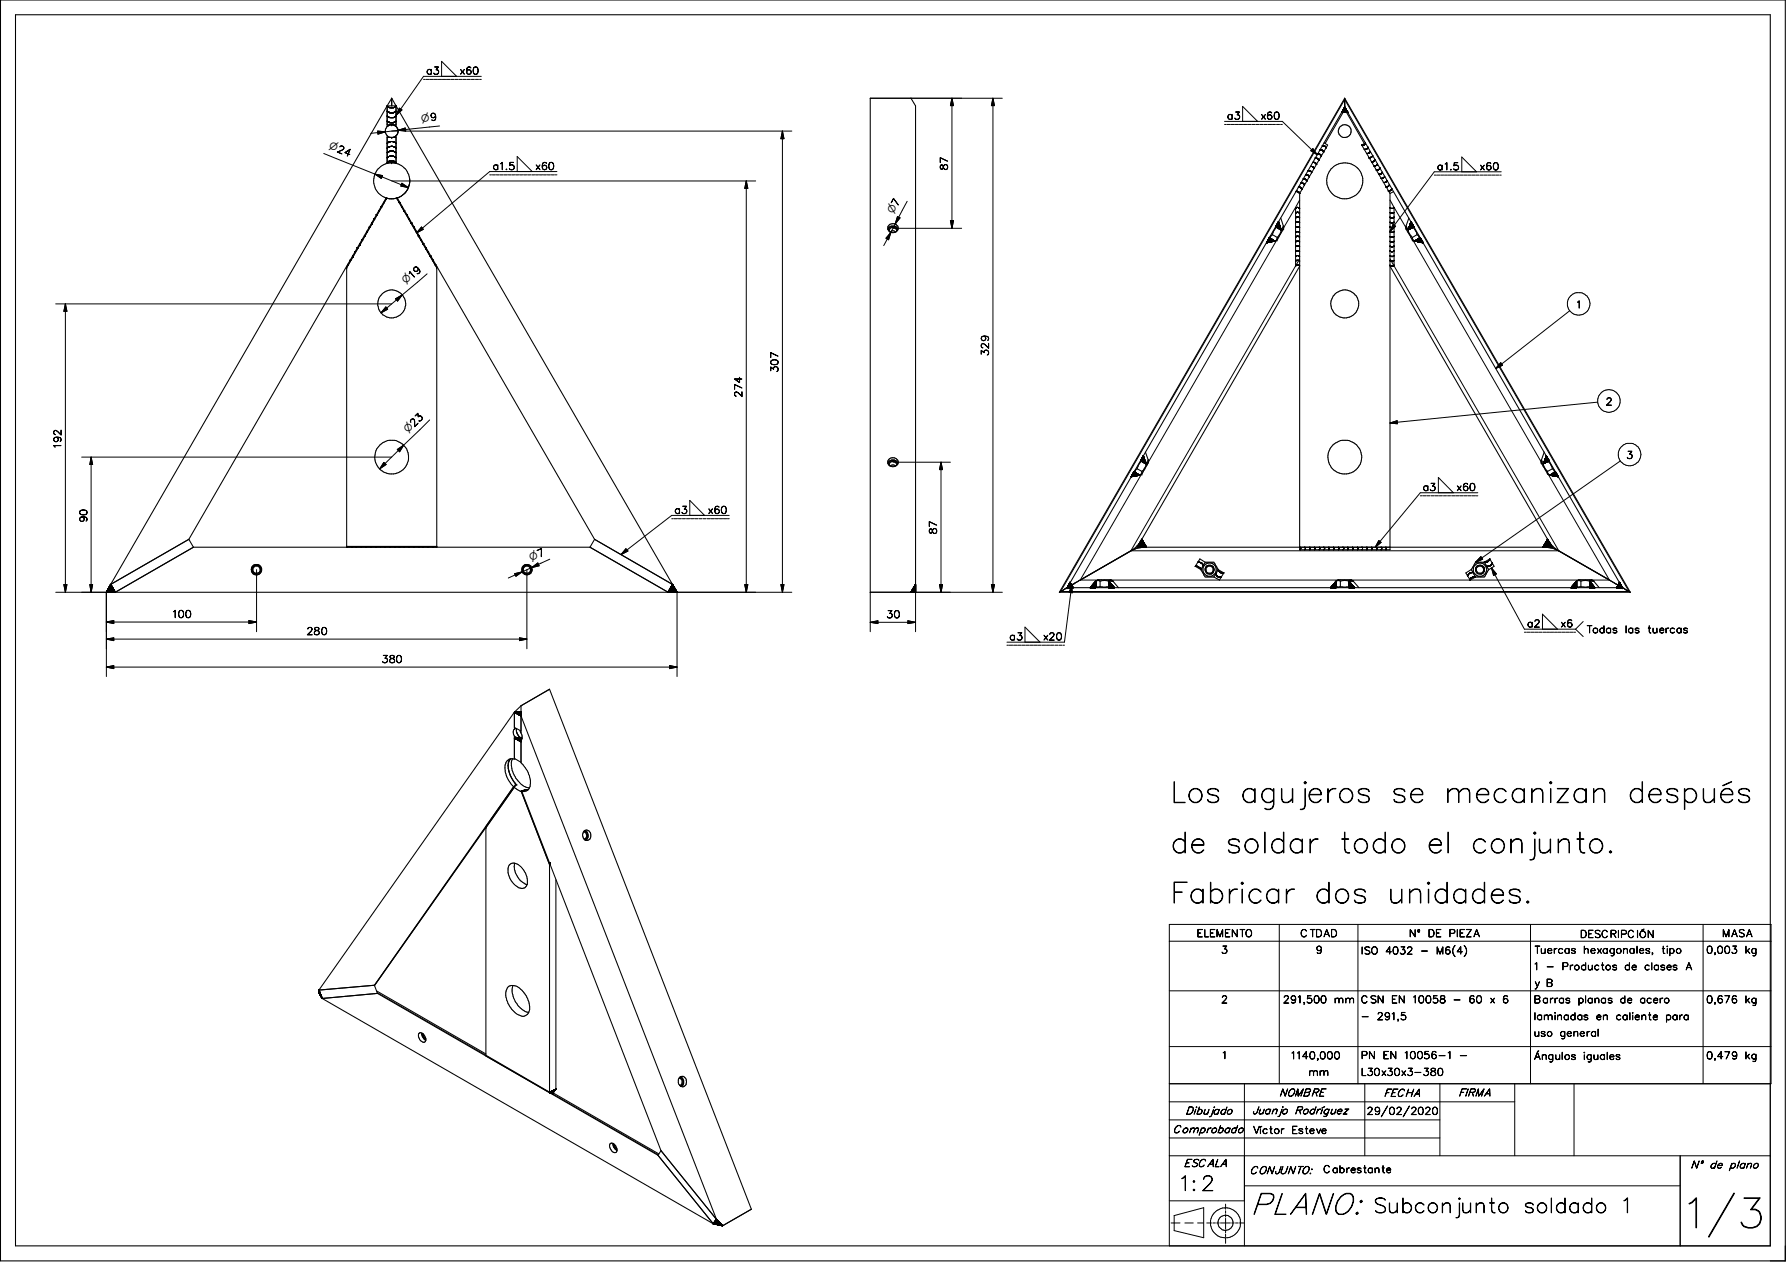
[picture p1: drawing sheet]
<svg xmlns="http://www.w3.org/2000/svg" width="297mm" height="210mm" viewBox="0 0 297 210" stroke-linecap="round" stroke-linejoin="round" font-family="sans-serif">
<g fill="none" stroke="#000" stroke-width=".17">
<path d="M64.4 17.7a1.07 1.07 0 0 0 1.3 0h.2M64.4 18.5l.5 .3h.5l.5-.3M64.4 19.3a1.07 1.07 0 0 0 1.3 .1l.2-.1M66.4 18l.4 .3-.9 .9zM70.4 13.2h.3M70.8 13.2h.6M71.5 13.2h.6M72.2 13.2h.6M72.9 13.2h.5M73.4 12.7v-2.5l2.5 2.5M73.6 13.2h.5M74.2 13.2h.6"/>
<path d="M75 13.2h.5M75.6 13.2h.6M76.3 13.2h.6M77 13.2h.6M77.7 13.2h.5M78.4 13.2h.5M79.1 13.2h.5M79.8 13.2h.2M80 12.7h-9.6l-4.5 6.5M151.5 16.3h15.2M158.3 16.3l.3 1.3h-.5zM158.3 16.3v21.7"/>
<path d="M165.1 16.3l.3 1.3h-.5zM165.1 16.3v82.2M223.6 17.8l.6 .9h-1zM223.6 16.6l47.3 81.8h-94.5zM53.8 25.5l8.6 3.5M60.2 39.8l.1 .1M60.6 39.2h.1M61 38.5h.1M61.4 37.8h.1M61.8 37.1h.1M61.9 37.1h.1M62.2 36.4h.1"/>
<path d="M62.4 29l1.2 .2-.2 .5zM62.4 29l5.5 2.2M62.6 35.7l.1 .1M62.8 21.8l1.3 .1-1.2 .4zM63 35.1h.1M63.4 34.3l.1 .1M63.8 33.7h.1M64.1 21.9l-2.5 .3M64.2 33h.1M64.4 20.2l.5 .2h.5l.5-.2M64.4 27.1a1.07 1.07 0 0 1 1.5 0M64.4 26.2a1.07 1.07 0 0 1 1.5 0"/>
<path d="M64.4 25.4l.5-.3h.5l.5 .3M64.4 24.6a1.07 1.07 0 0 1 1.5 0M64.4 23.8a1.07 1.07 0 0 1 1.5 0M64.4 21a1.08 1.08 0 0 1 1.7 .3 1.08 1.08 0 0 1-.7 1.6M65.1 30.1h60.6M65.1 21.8h1.1M66.1 33h-.1M66.2 21.7l1.2-.4 .1 .5zM66.2 21.7l-2.1 .2M66.5 33.7h-.1M66.8 30.5l1.1 .7-1.2-.3zM66.9 34.3l-.1 .1"/>
<path d="M67.3 35.1h-.1M67.4 21.8h64.3M67.4 21.5l-1.2 .2M67.7 35.7l-.1 .1M68.1 36.4h-.1M68.1 29.6a3 3 0 0 1-3.9 3.3M68.5 37.1h-.1M68.9 37.8h-.1M69.3 38.5h-.1M69.6 39.2h.1M69.7 39.2h-.1M70.1 39.8l-.1 .1"/>
<path d="M70.1 37.8l.3 .3-1.1 .6zM73.1 21l-6.9 .7M81.4 29.1h.3M81.9 29.1h.5M82.5 29.1h.5M83.1 29.1h.6M83.8 29.1h.6M84.5 29.1h.5M85.1 29.1h.5M85.8 29.1h.5M86 28.5v-2.5l2.5 2.5M86.4 29.1h.5"/>
<path d="M87.1 29.1h.5M87.8 29.1h.5M88.4 29.1h.5M89.1 29.1h.5M89.7 29.1h.6M90.4 29.1h.5M91 29.1h.5M91.6 29.1h.6M92.3 29.1h.3M92.6 28.5h-11.2l-12.1 10.2M124.1 30.1l.3 1.2h-.5zM124.1 30.1v68.4"/>
<path d="M130.1 21.8l.3 1.3h-.5zM130.1 21.8v76.7M148.2 38.7l-.4 1.2-.4-.3zM148.2 38.7l-1.2 2.2M148.5 38h11.4M149.3 36l.4 .2-.8 1.1zM149.4 36.2l-.5 1.1M150.9 33.5l-2.7 5.2M158.1 36.7h.5l-.3 1.3zM203.7 20.2h9.6l5.8 5.5M203.7 20.7h.2M204 20.7h.6"/>
<path d="M204.8 20.7h.5M205.4 20.7h.6M206.1 20.7h.6M206.7 20.2v-2.5l2.5 2.5M206.8 20.7h.5M207.5 20.7h.6M208.2 20.7h.5M208.9 20.7h.5M209.5 20.7h.6M210.2 20.7h.6M210.9 20.7h.6M211.1 39.5l.9 .6-1.4 .3z"/>
<path d="M211.6 20.7h.5M212.3 20.7h.5M212.6 36.9l.5 1.3-.9-.5zM213 20.7h.3M215.5 39.4a.51 .51 0 0 1 .7 0M215.5 38.7l.1-.2 .6 .2M215.5 37.8l.1-.1 .6 .1M215.5 37l.2-.1 .5 .1M215.5 36.2l.1-.1 .6 .1M215.5 35.4a.51 .51 0 0 1 .7 0M215.5 34.7l.2-.2 .5 .2M215.5 34.5l-2 3.4"/>
<path d="M215.6 31.8l.4 .1 .2 .3M215.9 31.1h.3l.4 .4M216.4 30.4l.3 .1 .3 .3M216.7 29.8h.5l.2 .3M217.2 29.1h.3l.3 .3M217.5 28.4h.5l.1 .3M218 27.7l.4 .1 .2 .2M218 25.1l.4-.4 .7 1zM218.4 24.7l.7 1-1.1-.6zM218.4 27l.4 .1 .2 .2M218.7 26.3h.3l.4 .4M219.2 25.6l.3 .1 .2 .3"/>
<path d="M219.5 24.9l.5 .1 .2 .3M219.9 24.3h.4l.3 .3M227.1 23.8l-.2 .3h-.4M227.5 24.5l-.2 .3h-.4M227.9 25.2l-.2 .2-.4 .1M228.3 25.9l-.4 .3h-.2M228.7 26.5l-.3 .4h-.3M229.1 27.3l-.2 .2-.4 .1M229.5 27.9l-.3 .4h-.3M229.9 28.7l-.3 .3h-.3M230.3 29.3l-.3 .3-.3 .1M230.7 30l-.2 .3-.4 .1"/>
<path d="M231.1 30.7l-.3 .3-.3 .1M231.2 37l.2 .1 .5-.1M231.2 34.5l.1 .2 .6-.2M231.2 35.3l.2 .2 .5-.2M231.2 36.1l.1 .1 .6-.1M231.2 37.7l.1 .1 .6-.1M231.2 38.5l.1 .2 .6-.2M231.2 39.3l.2 .2 .5-.2M231.5 31.4l-.2 .3h-.4M231.7 37.3l.4 .3-.9 .9zM231.9 34.5l1.9 3.4M234.7 36.9l.5 .8-1 .5z"/>
<path d="M238.5 29.1h.3M238.9 29.1h.6M239.6 29.1h.5M240.2 29.1h.5M240.9 29.1h.5M241.6 29.1h.5M242.2 29.1h.5M242.9 29.1h.5M243.1 28.6v-2.5l2.5 2.5M243.5 29.1h.5M244.2 29.1h.5M244.8 29.1h.6"/>
<path d="M245.5 29.1h.5M246.2 29.1h.5M246.8 29.1h.5M247.4 29.1h.6M248.1 29.1h.5M248.7 29.1h.6M249.4 29.1h.3M249.7 28.6h-11.2l-7.3 9.9M9.3 50.5h55.8M10.9 50.5l.2 1.3h-.5zM10.9 50.5v48M57.8 44h.2"/>
<path d="M58.2 43.3h.1M58.6 42.6l.1 .1M58.7 42.7h.1M59 41.9l.1 .1M59.4 41.2l.1 .1M59.8 40.5l.1 .1M59.9 40.6h.1M64.2 51.1l.3 .3-1.1 .6zM65.8 49.7l1.1-.6-.8 1zM66.9 49.1l-3.5 2.9M70.5 40.5l-.1 .1M70.8 41.3h.1"/>
<path d="M70.9 41.2l-.1 .1M71 45.6l-4.1 3.5M71.3 41.9l-.1 .1M71.7 42.6l-.2 .1M72 43.3h.1M72.5 44h-.2M212.3 40l-21.3 36.8M215.5 43.4l.1-.1 .6 .1M215.5 42.6a.51 .51 0 0 1 .7 0M215.5 41.8l.1-.1 .6 .1M215.5 41a.51 .51 0 0 1 .7 0M215.5 40.3l.1-.2 .6 .2"/>
<path d="M216.2 44.2l-.2-.1-.5 .1-27.4 47.4h71.1l-27.3-47.4M231.2 40.1l.1 .2 .6-.2M231.2 40.9l.2 .2 .5-.2M231.2 41.7l.2 .2 .5-.2M231.2 42.5l.2 .2 .5-.2M231.2 43.3l.1 .1 .6-.1M231.2 44.1l.1 .1 .6-.1M235 40l21.3 36.8M235.3 40.1l.9-.6 .5 .9zM261.1 51.7l-12.4 9.6M13.6 76h51.5M15.2 76l.2 1.3h-.5z"/>
<path d="M15.2 76v22.5M63.8 76.9l.4 .4-1 .7zM66.1 74.8l1-.8-.6 1.1zM67.1 74l-3.9 4M71.5 69.8l-4.4 4.2M148.5 76.9h9.6M156.5 76.9l.3 1.2h-.6zM156.5 76.9v21.6M188.6 78.5l.9 .5-1.4 .3zM189.8 78.9l-10.1 17.6h2.8M190.2 75.8l.4 1.3-.9-.5zM231.2 70.4l1.2-.4v.5z"/>
<path d="M249.6 60.3l.3 .4-1.2 .6zM257.2 75.8l.4 .8-.9 .5zM257.5 78.9l10.2 17.6h-2.9M257.8 79l.9-.5 .5 .8zM265.7 66.9l-34.5 3.5M269.5 76.7l-24.1 16.8M9.3 98.5h9.9l-.8-1.3-.7 1.3v14M10.6 97.2h.5l-.2 1.3zM14.9 97.2h.5l-.2 1.3zM18.4 97.2l.8 1.3h-1.5zM42.7 94.7v10.4M43.4 94.9a.74 .74 0 0 0-.6-.9 .74 .74 0 0 0-.9 .6 .74 .74 0 0 0 .6 .9"/>
<path d="M57.7 90.9v.1M58.5 90.9v.1M59.3 90.9v.1M60.1 90.9v.1M60.9 90.9v.1M61.7 90.9v.1M62.4 90.9v.1M63.3 90.9v.1M64 90.9v.1M64.9 90.9v.1M65.6 90.9v.1M66.4 90.9v.1"/>
<path d="M67.2 90.9v.1M68 90.9v.1M68.8 90.9v.1M69.6 90.9v.1M70.4 90.9v.1M71.2 90.9v.1M72 90.9v.1M85.6 95.4l1.2-.3-1 .7zM86.8 95.1l-2.3 1M87.6 94.7v13.2M88.3 94.9a.73 .73 0 0 0-.5-.9 .73 .73 0 0 0-.9 .6 .73 .73 0 0 0 .6 .9M88.4 94.4l1-.8 .3 .5z"/>
<path d="M88.4 94.4l-1.6 .7M89.6 93.9l-1.2 .5M91.4 93l-3 1.4M104.1 91.3l.3 .4-1.1 .5zM111.7 86.3h.3M111.8 97.2l.8 1.3h-1.5zM112.1 86.3h.6M112.8 86.3h.5M113.5 86.3h.5M114.2 86.3h.5M114.7 85.7v-2.5l2.5 2.5M114.8 86.3h.6"/>
<path d="M115.5 86.3h.6M116.2 86.3h.6M116.9 86.3h.5M117.6 86.3h.5M118.3 86.3h.5M119 86.3h.5M119.6 86.3h.6M120.3 86.3h.6M121 86.3h.3M121.3 85.7h-9.6l-8.4 6.5M123.9 97.2h.5l-.3 1.3zM129.9 97.2h.5l-.3 1.3z"/>
<path d="M131.7 98.5h-20.6l.7-1.3 .8 1.3v14M144.7 98.5v6.6M152.3 97.2v1.3h-.8zM156.2 97.2h.6l-.3 1.3zM164.9 97.2h.5l-.3 1.3zM166.7 98.5h-15.2l.8-1.3v7.9M178 96.9l.5 .8h-1zM178.2 97.3l.1 1.3-.5-.1zM178.2 97.3l-1.2 9.5h-9.5M182.2 96.7v1h-.9zM184.4 96.7l.9 1h-.9zM184.9 96.5h37.6"/>
<path d="M189.9 89.7l.8 1.3h-1.5zM198.8 94.2a.85 .85 0 0 1 .9 .5M199.2 93.5l.7 .2 .2 .4M200.4 94.9a.74 .74 0 0 1 .6-.9 .74 .74 0 0 1 .9 .6 .74 .74 0 0 1-.6 .9M202.2 95.5a.67 .67 0 0 0 .9 .5M202.6 94.8a.77 .77 0 0 0 .9 .5M216.2 91l.1 .2-.1 .2M217 91l.1 .2-.1 .2M217.8 91v.4M218.6 91l.1 .2-.1 .2M219.4 91l.1 .2-.1 .2M220.2 91l.1 .2-.1 .2"/>
<path d="M221 91v.4M221.8 91l.1 .2-.1 .2M222.2 96.7v1h-.9zM222.6 91l.1 .2-.1 .2M223.3 91l.2 .2-.2 .2M224.2 91v.1v.3M224.4 96.7l.9 1h-.9zM224.9 96.5h37.5M225 91v.2v.2M225.8 91v.2v.2M226.5 91l.1 .1-.1 .3M227.3 91l.1 .1-.1 .3"/>
<path d="M228.1 91l.1 .2-.1 .2M228.9 91l.1 .2-.1 .2M229.3 89.9l.4 .3-1 .8zM229.7 91l.1 .1-.1 .3M230.5 91l.1 .2-.1 .2M236.2 82.5h.3M236.6 82.5h.6M237.3 82.5h.5M238 82.5h.5M238.7 82.5h.5M239.2 82v-2.6l2.5 2.6M239.3 82.5h.6"/>
<path d="M240.1 82.5h.5M240.7 82.5h.6M241.4 82.5h.6M242.1 82.5h.6M242.8 82.5h.5M243.5 82.5h.5M244.1 82.5h.6M244.8 82.5h.6M245 95.2h-.1a.89 .89 0 0 0-.9 .6M245.4 95.9l-.7 .2-.2 .4M245.4 94.9a.74 .74 0 0 1 .6-.9 .74 .74 0 0 1 .9 .6 .74 .74 0 0 1-.6 .9M245.5 82.5h.3"/>
<path d="M245.8 82h-9.6l-7.5 9M246.3 92.6l.3 .4-1.2 .5zM247.8 93a.75 .75 0 0 1-1 .5M248.1 94.5l.8 1-.5 .2zM248.1 94.5l5.4 10.1h8.5M248.2 93.6l-.4 .5-.5 .1M257.4 89.7l.7 1.3h-1.5zM262.2 96.7v1h-.9zM264.4 96.7l.9 1h-.9zM269.4 96.9l.4 .8h-.9zM17.7 103.5l1.2-.3v.5zM17.7 106.3l1.2-.2v.5z"/>
<path d="M17.7 111l1.2-.3v.5zM17.7 103.5h25M17.7 106.3h69.9M17.7 111h94.9M41.4 103.2l1.3 .3-1.3 .2zM85.6 118.4h1.1v.7zM86.4 106.1l1.2 .2-1.2 .3zM111.4 110.7l1.2 .3-1.2 .2zM144.7 103.5l1.3-.2v.4zM144.7 103.5h7.6M151 103.3l1.3 .2-1.3 .2zM167.5 107.3h.2"/>
<path d="M167.8 107.3h.6M168.6 107.3h.5M169.2 107.3h.6M169.9 107.3h.6M170.5 106.8v-2.5l2.5 2.5M170.6 107.3h.6M171.3 107.3h.6M172 107.3h.5M172.7 107.3h.5M173.4 107.3h.5M174 107.3h.6M174.7 107.3h.6"/>
<path d="M175.4 107.3h.5M176.1 107.3h.5M176.8 107.3h.2M253.5 105.2h.3M254 105.2h.5M254.6 105.2h.5M255.2 105.2h.6M255.9 105.2h.5M256.5 104.6v-2.4l2.5 2.4M256.6 105.2h.5M257.2 105.2h.5M257.8 105.2h.6"/>
<path d="M258.5 105.2h.5M259.2 105.2h.5M259.8 105.2h.5M260.5 105.2h.5M261.2 105.2h.5M261.8 105.2h.2M262 104.6l1.3 1.3M263.3 103.4l-1.3 1.2M80.8 137.5l-18.5 26.4M85.4 130.9l.1-.1v.2zM85.6 122.8h1.1v.6zM86.7 131.7l.2-.1z"/>
<path d="M86.9 131.6l-.2 .1M91.4 143.6h.1l-.1 .2zM194.5 156.5h100.1M212.8 153.8v26.5M225.8 153.8v26.5M254.5 153.8v26.5M283.2 153.8v26.5M53 164.7l.6 1.4-.6-1zM62.7 165.1l18.1 10.4M194.5 164.8h100.1M194.5 174.1h100.1M91.4 181.7h.1z"/>
<path d="M91.5 181.7l1-.6zM91.5 181.7l1-.6-.6 .7v-.1M91.5 181.7h.1M91.5 181.7l18 10.4M91.5 181.7h.3M91.6 181.7l.9-.6zM91.6 181.7h.1M91.7 181.7l.8-.6zM91.7 181.7h.1M91.8 181.7l.7-.6zM91.8 181.7h.1M91.9 181.7l.6-.6z"/>
<path d="M91.9 181.7h.1M91.9 181.8h.1M92.5 181.1l-.6 .7zM92.5 181.1l-.6 .6zM194.5 189.3h45M194.5 186.3h45M194.5 180.3h100.1v-26.5h-100.1v53.4h99.9v-26.9M194.5 183.3h57.4M194.5 199.7h12.5M194.5 192.2h99.9M207 197.2h72.4M207 180.3v26.9"/>
<path d="M227 180.3v11.9M239.5 180.3v11.9M251.9 180.3v11.9M261.8 180.3v11.9M279.4 192.2v15M119.2 202.8l1 1.1-1.6-.4zM194.8 203.4h1.5M195.3 202.2l4.9-1.3v5l-4.9-1.2zM197.1 203.4h1.4M199.2 203.4h1M200.7 203.4h.8M201.7 203.4h.4"/>
<path d="M202.3 203.4h.5M203 203.4h1.6M203.8 200.3v.8M203.8 201.4v.4M203.8 202v.4M203.8 202.6v1.8M203.8 204.6v.5M203.8 205.3v.4M203.8 206v.8M204.8 203.4h.5M205.5 203.4h.4M206.1 203.4h.8"/>
<circle cx="262.6" cy="50.6" r="1.87"/>
<circle cx="267.6" cy="66.7" r="1.89"/>
<circle cx="271" cy="75.6" r="1.88"/>
<circle cx="203.8" cy="203.4" r="2.49"/>
<circle cx="203.8" cy="203.4" r="1.26"/>
</g>
<g fill="#000">
<path d="M66.4 18l.4 .3-.9 .9zM158.3 16.3l.3 1.3h-.5zM165.1 16.3l.3 1.3h-.5zM223.6 17.8l.6 .9h-1zM62.8 21.8l1.3 .1-1.2 .4zM62.4 29l1.2 .2-.2 .5zM66.8 30.5l1.1 .7-1.2-.3zM66.2 21.7l1.2-.4 .1 .5zM70.1 37.8l.3 .3-1.1 .6zM124.1 30.1l.3 1.2h-.5zM130.1 21.8l.3 1.3h-.5zM148.2 38.7l-.4 1.2-.4-.3z"/>
<path d="M149.3 36l.4 .2-.8 1.1zM158.1 36.7h.5l-.3 1.3zM211.1 39.5l.9 .6-1.4 .3zM212.6 36.9l.5 1.3-.9-.5zM218.4 24.7l.7 1-1.1-.6zM231.7 37.3l.4 .3-.9 .9zM234.7 36.9l.5 .8-1 .5zM235.3 40.1l.9-.6 .5 .9zM10.9 50.5l.2 1.3h-.5zM64.2 51.1l.3 .3-1.1 .6zM65.8 49.7l1.1-.6-.8 1zM15.2 76l.2 1.3h-.5z"/>
<path d="M63.8 76.9l.4 .4-1 .7zM66.1 74.8l1-.8-.6 1.1zM156.5 76.9l.3 1.2h-.6zM188.6 78.5l.9 .5-1.4 .3zM190.2 75.8l.4 1.3-.9-.5zM231.2 70.4l1.2-.4v.5zM249.6 60.3l.3 .4-1.2 .6zM257.2 75.8l.4 .8-.9 .5zM257.8 79l.9-.5 .5 .8zM10.6 97.2h.5l-.2 1.3zM14.9 97.2h.5l-.2 1.3zM18.4 97.2l.8 1.3h-1.5z"/>
<path d="M85.6 95.4l1.2-.3-1 .7zM88.4 94.4l1-.8 .3 .5zM104.1 91.3l.3 .4-1.1 .5zM111.8 97.2l.8 1.3h-1.5zM123.9 97.2h.5l-.3 1.3zM129.9 97.2h.5l-.3 1.3zM152.3 97.2v1.3h-.8zM156.2 97.2h.6l-.3 1.3zM164.9 97.2h.5l-.3 1.3zM178 96.9l.5 .8h-1zM178.2 97.3l.1 1.3-.5-.1zM182.2 96.7v1h-.9z"/>
<path d="M184.4 96.7l.9 1h-.9zM189.9 89.7l.8 1.3h-1.5zM222.2 96.7v1h-.9zM224.4 96.7l.9 1h-.9zM229.3 89.9l.4 .3-1 .8zM246.3 92.6l.3 .4-1.2 .5zM248.1 94.5l.8 1-.5 .2zM257.4 89.7l.7 1.3h-1.5zM262.2 96.7v1h-.9zM264.4 96.7l.9 1h-.9zM269.4 96.9l.4 .8h-.9zM17.7 103.5l1.2-.3v.5z"/>
<path d="M17.7 106.3l1.2-.2v.5zM17.7 111l1.2-.3v.5zM41.4 103.2l1.3 .3-1.3 .2zM86.4 106.1l1.2 .2-1.2 .3zM85.6 118.4h1.1v.7zM111.4 110.7l1.2 .3-1.2 .2zM144.7 103.5l1.3-.2v.4zM151 103.3l1.3 .2-1.3 .2zM85.4 130.9l.1-.1v.2zM85.6 122.8h1.1v.6zM86.7 131.7l.2-.1zM91.4 143.6h.1l-.1 .2z"/>
<path d="M53 164.7l.6 1.4-.6-1zM91.4 181.7h.1zM91.8 181.7l.7-.6zM92.5 181.1l-.6 .6zM91.9 181.7l.6-.6zM92.5 181.1l-.6 .7zM91.5 181.7l1-.6zM91.6 181.7l.9-.6zM91.7 181.7l.8-.6zM119.2 202.8l1 1.1-1.6-.4z"/>
</g>
<g fill="none" stroke="#000" stroke-width=".18">
<path d="M.1 0h296.8v209.7h-296.8zM2.6 2.5h291.8v204.7h-291.8zM64.4 17.6l-46 79.6M64.4 17.6v3.4M64.4 17.6h1.5M65.1 16.3l-.7 1.3M65.1 16.3v1.3M65.1 16.3l.8 1.3M65.9 17.6l45.9 79.6M65.9 17.6v3.4M144.7 16.3h6.8l.8 1.3v80.9h-7.6zM223.4 18.7l-3 5.2"/>
<path d="M223.6 17.8h.1M223.6 17.8l46.2 79.9-.4-.8-.5 .8M223.6 16.3l47.5 82.2M223.6 16.3v1.5M223.6 16.3l-47.4 82.2M223.6 17.8l-46.1 79.9 .5-.8 .5 .8M223.6 17.8l.6 .9h-1zM223.9 18.7l3 5.2M64.2 32.9h.1M64.2 32.9l-32.8 56.8M64.2 32.9l.1 .1M64.3 32.9l-6.6 11.6"/>
<path d="M64.3 32.9l.6 .2 1.1-.2M64.4 27.2a3 3 0 0 0-2.3 2.8 3 3 0 0 0 2.1 2.9M64.4 22.6v4.6M64.4 22.9h1.5M64.4 22.6l.6 .3M64.4 21a1.09 1.09 0 0 0 0 1.6M64.4 20.7h1.5M64.4 27.1h1.5M65 20.7l-.6 .3M65.1 22.9h.1M65.1 27.1h.1M65.1 20.7h.1"/>
<path d="M65.1 27.1l-.7 .1M65.1 27.1l.8 .1M65.3 20.7a1.07 1.07 0 0 1 .9 1.1 1.07 1.07 0 0 1-.9 1.1M65.9 22.6v4.6M65.9 27.2a2.99 2.99 0 0 1 2.3 2.8 2.99 2.99 0 0 1-2.1 2.9M66 32.9h.1M66 32.9l6.6 11.6M66.1 32.9h.1M66.1 32.9l32.8 56.8M66.1 32.9l-.1 .1M147.7 38.1a.87 .87 0 0 1 .8-.9 .87 .87 0 0 1 .9 .8l-.4 .6M147.7 38.1l.2-.3a.95 .95 0 0 1 1.4 .3"/>
<path d="M147.7 38.1l.3 .5M147.8 38.4a.74 .74 0 0 1 .7-.7 .74 .74 0 0 1 .8 .7M147.9 38.5l.1-.4 .3-.3 .6 .2 .2 .3v.2M148 38.6l.4 .1 .6-.1M148 38.6l.4-.2h.4l.2 .2M211.1 39.5l.9 .6-1.4 .3M211.2 39.3v.4l.8 .4M211.4 39.2v.1M211.6 39l-.4 .5M211.6 39l.8 .5M212.2 37.7l.9 .5M212.4 39.9h.1"/>
<path d="M212.4 39.9l-.4 .2M212.4 39.5v.3l-.4 .3M212.6 36.9l.5 1.3M213 36.3l.4 1.3M213.1 38.2l-.2 .7-.5 .6M213.1 38.2l-.8-.4-.4 .6-.3 .6M213.4 37.6l.1 .4M213.4 37.6l-.3 .6M213.5 38h.1M213.5 38l-1.1 1.9M213.5 37.8l-.4 .4M215.6 31.8l.6 .4"/>
<path d="M216.2 32.2v59.2h15v-59.2M216.2 33.3l-.7 1.2v9.7l.7-1.1M220.2 23.7l.6 .4-4.6 8.1M227.1 23.7l-.6 .4 4.7 8.1M231.2 33.3l.7 1.2v9.7l-.7-1.1M231.8 31.9l-.6 .3M233.8 38h.1M233.8 37.6v.5l1.1 1.8M233.8 37.9l.4 .3M233.8 37.6l.4 .6M234.2 38.2l.2 .6 .5 .7M234.2 38.2l.8-.4 .6 .9 .1 .3"/>
<path d="M234.3 36.3l-.5 1.3M234.7 36.9l-.5 1.3M234.9 39.9h.1M234.9 39.5l.1 .4 .2 .2M234.9 39.9l.3 .2M235.2 37.7l-1 .5M235.7 39l.3 .5M235.7 39l-.8 .5M236 39.3v.4l-.8 .4M236.2 39.5l-.9 .6 1.4 .3M57.7 44.5h.1M57.7 44.3v46.7"/>
<path d="M72.6 44.5h.1M72.6 44.3v46.7M216.2 44.3l-26.4 45.6M231.2 44.3l26.9 46.7M147.7 77a.88 .88 0 0 1 1.2-.4l.2 .1 .2 .3M147.8 77.3a.74 .74 0 0 1 .7-.7 .74 .74 0 0 1 .8 .7M147.9 77.4l.1 .1M147.9 77.4a.81 .81 0 0 1 .1-1.1 .81 .81 0 0 1 1.1 0 .65 .65 0 0 1 0 1.1M147.9 77.4l.1-.4 .3-.2 .6 .1 .2 .3v.2M148 77.5l.5 .1 .5-.1M148 77.5a.69 .69 0 0 1 1 0M149.1 77.4l-.1 .1"/>
<path d="M188.6 78.5l.9 .5-1.4 .3M188.8 78.2v.4l.8 .4 .3-.1M189.1 78l-.2 .1-.1 .4M189.1 78l.8 .4M189.7 76.6l.9 .5M189.9 78.9h.1M189.9 78.4v.3l-.3 .3M190.2 75.8l.4 1.3M190.5 75.2l.5 1.3M190.7 77.2l-.5 .9-.3 .3M190.7 77.2l-.8-.5-.5 .6-.3 .7M191 76.5a3.4 3.4 0 0 1-.8 1.9l-.3 .5"/>
<path d="M191 76.5l-.4 .6M191 76.7l-.3 .5M256.3 77h.1M256.3 77l.5 .8a1.73 1.73 0 0 0 1 1.2M256.3 76.8l.4 .4M256.4 76.5l-.1 .5M256.4 76.5l.3 .6M256.7 77.2l.1 .5 .6 .7M256.7 77.2l.8-.5 .3 .4 .4 .9M256.8 75.2l-.4 1.3M257.2 75.8l-.5 1.3M257.4 78.4l.1 .5"/>
<path d="M257.6 78.9l.2 .1M257.6 76.6l-.9 .5M257.8 79l1.4 .3M258.2 78l.3 .4M258.2 78l-.8 .4M258.5 78.2v.4l-.7 .4M258.7 78.5l-.9 .5M18.4 97.2l-.7 1.3h94.9l-.8-1.3M31.4 89.7l-13 7.5M31.4 89.7l.8 1.3M32.2 91l-13 7.5-.8-1.3M32.2 91h65.9"/>
<path d="M57.7 90.9h.1M57.7 90.9h14.9M72.6 90.9h.1M98.1 91l13 7.5 .7-1.3M98.9 89.7l12.9 7.5M98.9 89.7l-.8 1.3M152.3 97.2l-.8 1.3M176.2 98.5h94.9M177.5 97.7h.1M177.5 97.7h92.4M177.5 97.7l-1.3 .8M179.7 96.5l-1.5 .8"/>
<path d="M182.2 96.6l.4-.1 .4 .1M182.2 97.6l.4 .1M182.2 96.6v1.1M182.2 96.7l-.9 1M182.6 96.4h.1M182.6 96.4h2.2M182.6 96.4l-.4 .2M182.8 97.6h.1M183 96.6a2.1 2.1 0 0 1 1.4 0M183 97.6l.5 .1 .9-.1M183 97.6h-.7M183 96.6v1"/>
<path d="M184.4 96.6l.3-.1 .4 .1M184.4 96.6v1.1M184.8 96.4h.1M184.8 96.4l.3 .2M185.1 96.6v.1M185.1 96.7h-.7l.9 1M185.1 96.7l.9 1M188.3 91.5l-8.6 5M189.2 91h68.9M189.2 91l-9.5 5.5M189.8 89.9l-.9 1.2-.6 .4M189.8 89.9l-.6 1.1"/>
<path d="M189.9 89.7l.8 1.3M190.2 91l-1.2 .2-.7 .3M199.7 94.7l.7 1.3h1.5M200.4 93.5h1.5l.7 1.2M200.4 93.5l-.7 1.2M200.4 93.5l-.8-.5-.8 1.2 .9 .5M202.6 94.7l-.7 1.3M202.6 94.7l.9 .6-.7 1.2-.9-.5M222.2 96.6l.4-.1 .3 .1M222.2 96.6v1.1M222.2 96.7l-.9 1M222.5 96.4h.1"/>
<path d="M222.5 96.4h2.2M222.5 96.4l-.3 .2M222.9 96.6a2.1 2.1 0 0 1 1.5 0M222.9 97.6l-.2 .1-.5-.1 .3 .1M222.9 97.6l.6 .1 .9-.1M222.9 96.6v1M224.4 96.6l.3-.1 .4 .1M224.4 96.6v1.1M224.7 96.4h.1M224.7 96.4l.4 .2M225.1 96.6v.1M225.1 96.7h-.7l.9 1"/>
<path d="M225.1 96.7l.9 1M244.7 94.7l.7 1.3M244.7 94.7l-.9 .6 .7 1.2 .9-.5M246.8 93.5h-1.4l-.7 1.2M246.8 93.5l.8 1.2M246.8 93.5l1-.5 .7 1.2-.9 .5M247.6 94.7l-.8 1.3h-1.4M257.1 91l1.2 .2 .8 .3M257.4 89.7l-.8 1.3M257.5 89.9l.6 .8 1 .8M258.1 91l9.6 5.5M259.1 91.5l8.6 5"/>
<path d="M262.2 96.6l.3-.1 .4 .1M262.2 97.6l.3 .1M262.2 96.6v1.1M262.2 96.7l-.9 1M262.3 97.6h.1M262.5 96.4h.1M262.5 96.4h2.2M262.5 96.4l-.3 .2M262.9 96.6a2.1 2.1 0 0 1 1.5 0M262.9 97.6l-.4 .1M262.9 97.6l.6 .1 .9-.1M262.9 96.6v1"/>
<path d="M264.4 96.6l.3-.1 .4 .1M264.4 96.6v1.1M264.7 96.4h.1M264.7 96.4l.4 .2M265.1 96.6v.1M265.1 96.7h-.7l.9 1M265.1 96.7l.9 1M267.7 96.5l1.4 .8M269.9 97.7h.1M269.9 97.7l1.2 .8M85.6 118.4l-32.6 46.3M85.6 118.4v2.9"/>
<path d="M85.6 118.4l1.1 .7 32.5 83.7M85.6 118.4h1.1M86.7 117.4v4.6a.83 .83 0 0 1 0 1.1M86.7 117.4l-1.1 1M86.7 117.4l4.7-2.8 33.6 86.5-4.8 2.8M80.8 137.7h.1M80.8 137.6l-18.5 26.4M84.5 127.6v.2M84.5 127.1v.5M84.5 127.8l.3 1.1M84.5 127.8l.2 .9 .6 1M84.9 128.9l.5 1a.51 .51 0 0 1 .1 .9"/>
<path d="M84.9 126.2l-.2 .3-.2 .6M85.3 129.7l.7 .9-.5 .2M85.3 126.2a3.7 3.7 0 0 0 .9 3.7l.4 .4a2.46 2.46 0 0 0 1.4 .8M85.4 130.9l-23.1 33M85.4 130.9l-4.6 6.6v38.1M85.4 130.9l.1 .1M85.5 130.8l-.1 .1M85.5 131l-4.7 6.7M85.5 130.8v.2M85.5 131l1.2 .6M85.6 122.5v3.7M85.6 122.5l.5 .2h.6"/>
<path d="M85.6 121.3a.91 .91 0 0 0 0 1.2M85.6 126.2l1.1 .6M85.6 121l1.1 .6M85.6 130.7v.1M85.7 126.2a1.29 1.29 0 0 0-1.7 1.2 4.4 4.4 0 0 0 1.4 3.5M85.8 121.2l-.2 .1M85.9 121.3v.5l.3 .6M85.9 121.6l.1 .3M85.9 121.2v.1M86 122l.4 .6M86.3 122.4l.5 .4M86.5 121.5l.2 .4"/>
<path d="M86.5 122.7h.2M86.7 123.1h.1M86.7 122.7v4.2a4.7 4.7 0 0 1 1.5 3.9 1.12 1.12 0 0 1-1.4 .8l23.1 59.8M86.7 122.7v.1M86.7 122.8h-1.1l1.1 .6M86.7 131.6l4.7 12.2M86.9 131.6h.1M86.9 131.6l-.2 .1 4.7 12.1M86.9 131.6h-.2M87.3 131.3h.5l-.1 .1M87.3 131.3l-.4 .3M87.3 131.3v.1"/>
<path d="M87.5 131.4l-.6 .2M97.1 138.3a.64 .64 0 0 1 .5 .6 .64 .64 0 0 1-.4 .7M97.1 138.3a.66 .66 0 0 1 .7-.2 .66 .66 0 0 1 .5 .6v.5a.69 .69 0 0 1-.8 .6 .69 .69 0 0 1-.6-.8zM97.2 138.2l.4 .3 .1 .2v.6l-.4 .4M97.3 138.1a.99 .99 0 0 1 .1 1.7M84.7 143.8a1.49 1.49 0 0 1 2 .5 2.91 2.91 0 0 1 .8 3.1 1.03 1.03 0 0 1-1.6 0 3.1 3.1 0 0 1-1.2-3.5zM85.6 143.6v.1a2.65 2.65 0 0 0 .3 1.8 2.84 2.84 0 0 0 1.8 1.6M91.4 143.6v38.1h.1M91.4 143.7v.1M92.5 146.3v34.8M53 164.7v.4l.6 1M53 164.7l.6 1.4"/>
<path d="M53.6 166.1l65 37.4M62.3 163.9l-9.3 .8M62.3 163.9l.5 1.3M62.6 164.8l18.2 10.5M62.8 165.2l-9.2 .9M62.8 165.2l46.6 27M69.7 171.9l.1-.1a1.04 1.04 0 0 1 .9 1.5 1.02 1.02 0 0 1-1.1-1.3zM70.1 171.8l.1 .6 .4 .5 .2 .1M70.2 171.9l.2 .6 .4 .4M70.4 172l.1 .4 .3 .3M80.8 175.5l10.7 6.2M84.5 164.2a1.74 1.74 0 0 1 2.3 .5 3.7 3.7 0 0 1 1.1 3.7 1.18 1.18 0 0 1-1.8 .3 3.9 3.9 0 0 1-1.8-4.2z"/>
<path d="M85.3 163.9a3.8 3.8 0 0 0 1.9 4.2l.7 .3M112.9 179.3h.2a.67 .67 0 0 1 .4 .6 .67 .67 0 0 1-.4 .7M113.1 179.2a.77 .77 0 0 1 .5 .7 .77 .77 0 0 1-.4 .7M113.1 179.1a.79 .79 0 0 1 .9 .2 .79 .79 0 0 1 .1 .9 .66 .66 0 0 1-.7 .6 .66 .66 0 0 1-.6-.7l.1-.6zM113.2 179.1a.96 .96 0 0 1 .1 1.6M91.5 181.7h.3l17.8 10.2M92.5 181.1l-1 .6M92.5 181.1l-.5 .7M101.5 190.2a.66 .66 0 0 1 .9 .5 .53 .53 0 0 1 .3 .6 .53 .53 0 0 1-.5 .4 1.14 1.14 0 0 1-.7-1.5zM101.9 190.2l.1 .5 .6 .6M102 190.2l.1 .6M102.1 190.8l.5 .5"/>
<path d="M102.1 190.3l.2 .5 .3 .3M109.4 192.2l9.2 11.3M109.9 191.4l9.3 11.4M109.9 191.4l-.5 .8M251.9 180.3h42.5M118.6 203.5l1.6 .4M119.2 202.8l1 1.1M119.2 202.8l-.6 .7"/>
<circle cx="223.7" cy="30.1" r="3"/>
<circle cx="223.7" cy="21.8" r="1.07"/>
<circle cx="65.1" cy="50.6" r="2.32"/>
<circle cx="223.7" cy="50.6" r="2.34"/>
<circle cx="65.1" cy="76" r="2.82"/>
<circle cx="223.6" cy="76" r="2.81"/>
<circle cx="42.7" cy="94.8" r=".75"/>
<circle cx="42.7" cy="94.7" r=".61"/>
<circle cx="42.7" cy="94.7" r=".87"/>
<circle cx="87.6" cy="94.7" r=".87"/>
<circle cx="87.6" cy="94.7" r=".62"/>
<circle cx="87.6" cy="94.7" r=".75"/>
<circle cx="201.2" cy="94.8" r=".75"/>
<circle cx="201.2" cy="94.7" r="1.11"/>
<circle cx="201.2" cy="94.8" r=".62"/>
<circle cx="246.1" cy="94.7" r=".62"/>
<circle cx="246.1" cy="94.8" r=".76"/>
<circle cx="246.1" cy="94.8" r="1.12"/>
</g>
<text font-size="6.7" x="280" y="204.2">1/3</text>
<text font-size="5" x="207.9" y="202">PLANO:</text>
<g font-size="4.7">
<text x="194.6" y="133.5">Los agujeros se mecanizan después</text>
<text x="194.6" y="141.9">de soldar todo el conjunto.</text>
<text x="194.6" y="150.2">Fabricar dos unidades.</text>
</g>
<g font-size="3.3">
<text x="196.1" y="198">1:2</text>
<text x="228.3" y="201.7">Subconjunto soldado 1</text>
</g>
<g font-size="1.8">
<text x="197.1" y="185.3">Dibujado</text>
<text x="208.1" y="185.3">Juanjo Rodríguez</text>
<text x="212.7" y="182.3">NOMBRE</text>
<text x="230.1" y="182.4">FECHA</text>
<text x="242.5" y="182.3">FIRMA</text>
<text x="195" y="188.4">Comprobado</text>
<text x="196.8" y="194.1">ESCALA</text>
<text x="207.8" y="195.2">CONJUNTO:</text>
<text x="281.1" y="194.3">Nº de plano</text>
</g>
<g font-size="1.7">
<text x="70.9" y="12.4">a3</text>
<text x="76.4" y="12.4">x60</text>
<text x="204" y="19.9">a3</text>
<text x="209.6" y="19.9">x60</text>
<text x="81.9" y="28.2">a1.5</text>
<text x="88.9" y="28.2">x60</text>
<text x="157.6" y="28.4" transform="rotate(-90 157.6 28.4)">87</text>
<text x="239" y="28.3">a1.5</text>
<text x="246" y="28.3">x60</text>
<text x="262.1" y="51.3">1</text>
<text x="164.4" y="59.2" transform="rotate(-90 164.4 59.2)">329</text>
<text x="129.4" y="62" transform="rotate(-90 129.4 62)">307</text>
<text x="123.4" y="66.1" transform="rotate(-90 123.4 66.1)">274</text>
<text x="267" y="67.4">2</text>
<text x="10.2" y="74.6" transform="rotate(-90 10.2 74.6)">192</text>
<text x="270.5" y="76.3">3</text>
<text x="236.6" y="81.6">a3</text>
<text x="242.1" y="81.6">x60</text>
<text x="14.5" y="87" transform="rotate(-90 14.5 87)">90</text>
<text x="112.1" y="85.4">a3</text>
<text x="117.6" y="85.4">x60</text>
<text x="155.8" y="88.9" transform="rotate(-90 155.8 88.9)">87</text>
<text x="28.6" y="102.7">100</text>
<text x="51" y="105.6">280</text>
<text x="147.4" y="102.8">30</text>
<text x="167.8" y="106.5">a3</text>
<text x="173.4" y="106.5">x20</text>
<text x="254" y="104.3">a2</text>
<text x="259.5" y="104.3">x6</text>
<text x="263.7" y="105.3">Todas las tuercas</text>
<text x="63.5" y="110.2">380</text>
<text x="199" y="155.8">ELEMENTO</text>
<text x="216.2" y="155.8">CTDAD</text>
<text x="234.3" y="155.8">Nº DE PIEZA</text>
<text x="262.8" y="156">DESCRIPCIÓN</text>
<text x="286.4" y="155.8">MASA</text>
<text x="203.1" y="158.6">3</text>
<text x="218.8" y="158.6">9</text>
<text x="226.3" y="158.7">ISO 4032 - M6(4)</text>
<text x="255.1" y="158.6">Tuercas hexagonales, tipo</text>
<text x="255.1" y="161.3">1 - Productos de clases A</text>
<text x="283.8" y="158.6">0,003 kg</text>
<text x="203.1" y="166.8">2</text>
<text x="213.4" y="166.8">291,500 mm</text>
<text x="226.3" y="166.8">CSN EN 10058 - 60 x 6</text>
<text x="255.1" y="164.1">y B</text>
<text x="255.1" y="166.8">Barras planas de acero</text>
<text x="283.8" y="166.8">0,676 kg</text>
<text x="226.3" y="169.6">- 291,5</text>
<text x="255.1" y="169.6">laminadas en caliente para</text>
<text x="255.1" y="172.4">uso general</text>
<text x="203.2" y="176.1">1</text>
<text x="214.6" y="176.1">1140,000</text>
<text x="217.6" y="178.9">mm</text>
<text x="226.3" y="176.1">PN EN 10056-1 -</text>
<text x="226.3" y="178.9">L30x30x3-380</text>
<text x="255.1" y="176.2">Ángulos iguales</text>
<text x="283.8" y="176.1">0,479 kg</text>
<text x="227.3" y="185.4">29/02/2020</text>
<text x="208.3" y="188.6">Víctor Esteve</text>
<text x="220" y="195.1">Cabrestante</text>
</g>
<g font-size="1.6">
<text x="70.1" y="20.2" transform="rotate(-6 70.1 20.2)">⌀9</text>
<text x="54.6" y="24.7" transform="rotate(22 54.6 24.7)">⌀24</text>
<text x="148.5" y="35.6" transform="rotate(-62 148.5 35.6)">⌀7</text>
<text x="67.4" y="47.3" transform="rotate(-40 67.4 47.3)">⌀19</text>
<text x="67.8" y="72" transform="rotate(-44 67.8 72)">⌀23</text>
<text x="88.3" y="93.3" transform="rotate(-24 88.3 93.3)">⌀7</text>
</g>
</svg>
